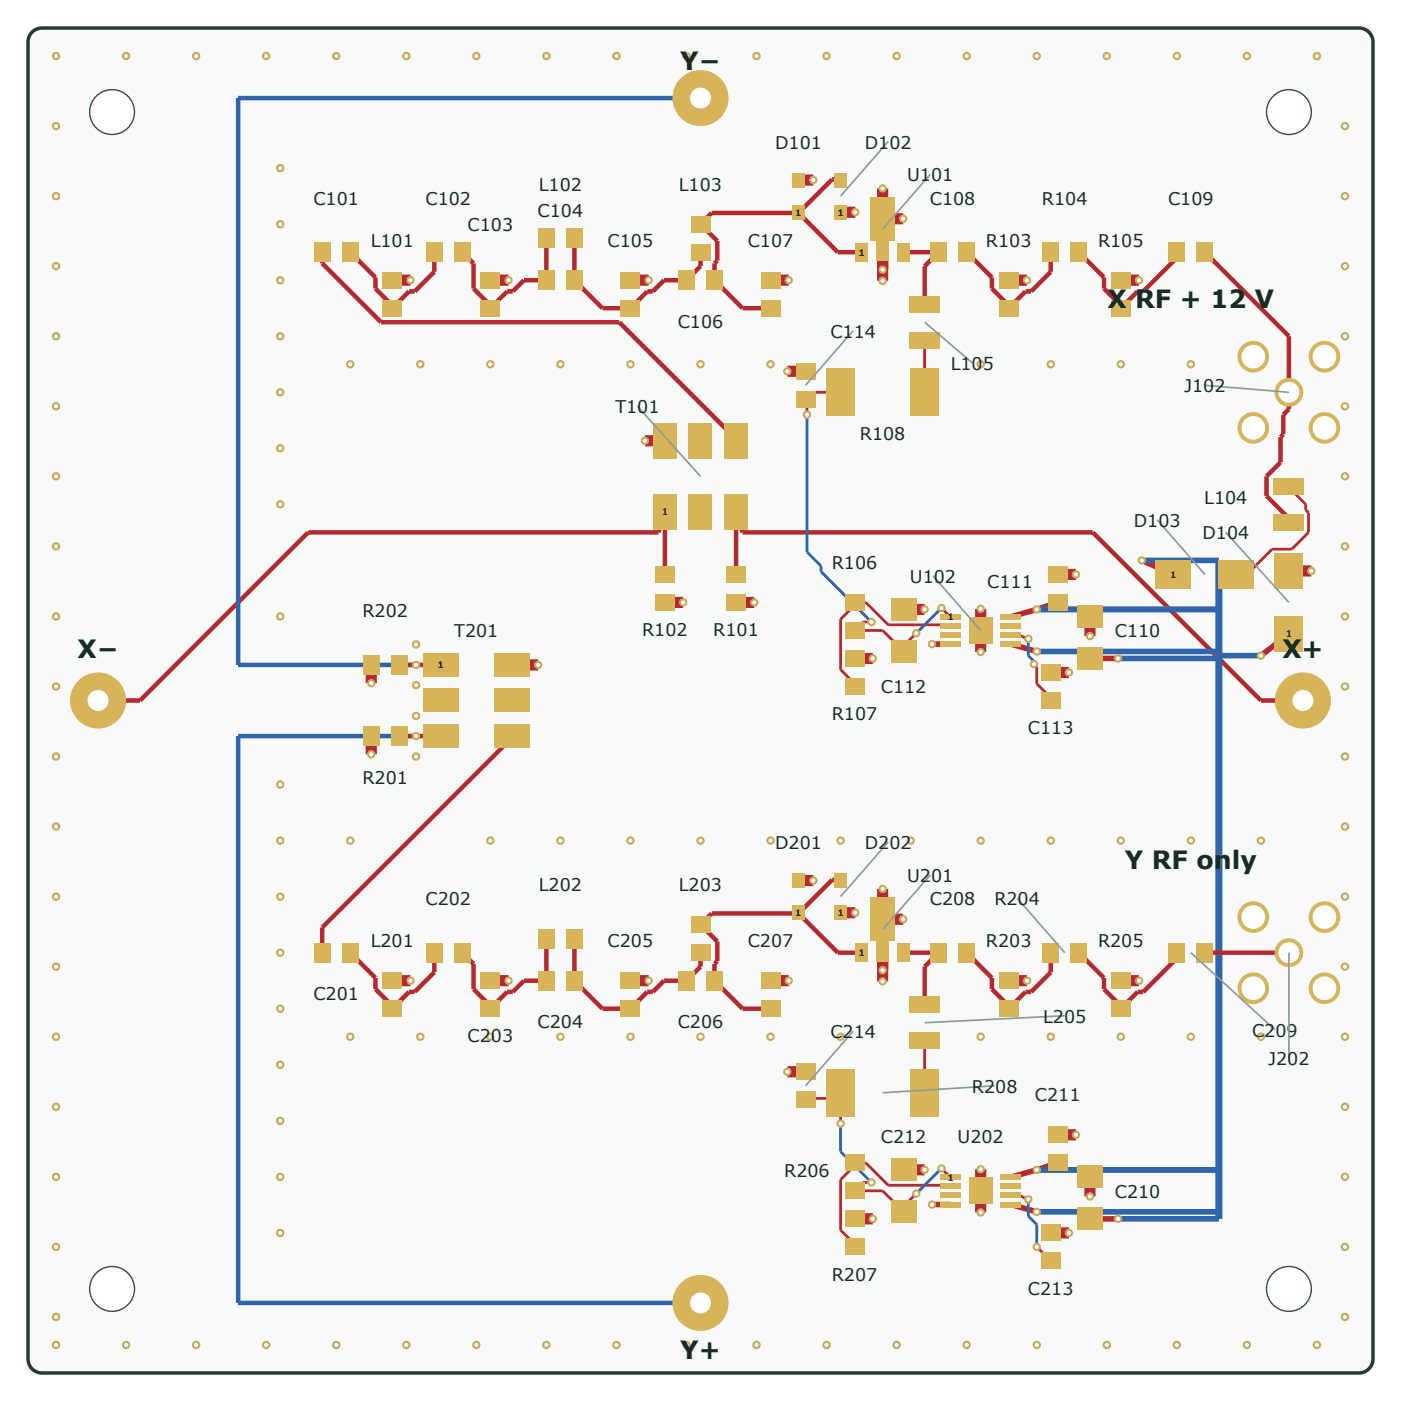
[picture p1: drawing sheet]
<svg xmlns="http://www.w3.org/2000/svg" width="178mm" height="178mm" viewBox="0 0 178 178" stroke-linecap="round" stroke-linejoin="round" font-family="sans-serif">
<path d="M4.1 4.1l.8-.5h.4h167.2a1.78 1.78 0 0 1 1.7 1.7v167.2a1.78 1.78 0 0 1-1.7 1.7h-167.2a1.78 1.78 0 0 1-1.7-1.7v-167.2v-.4z" fill="#f7faf8" stroke="#263b35" stroke-width=".44"/>
<g fill="none" stroke="#b52a32" stroke-width=".57">
<path d="M40.9 32v1.4M47.6 35.2v1.4M49.8 38.8v.3M51.9 37h.7M55.1 32v2.5M60.1 33.4v3.2M62.2 38.8v.3M64.4 37h.7M69.3 30.2v5.4h-2.8M72.9 30.2v5.4M76.5 39.1h3.5M82.1 37h.8"/>
<path d="M84.3 35.6h2.8M88.9 32v1.8M90.7 33.4v2.2M91 30.6v2.5M94.2 39.1h3.6M101.3 26.9v.1h-11M105.6 22.8h1.1M106.3 32h3M114.7 32h4.4M117.3 33.8v4.8M125.9 35.2v1.4M128 38.8v.3"/>
<path d="M130.2 37h.7M133.3 32v2.5M140.1 35.2v1.4M142.2 38.8v.3M144.4 37h.7M149.4 32v.7M48.4 40.9h30.2M162.5 55.5v3.2M162.9 52.6v2.5M163.6 42.7v9.2M39.1 67.6h44.5M84.4 65v7.9"/>
<path d="M93.4 65v7.9M94.2 67.6h44.5M160.7 60.5v2.4M163.6 65.8v.5M12.4 88.9h5.4M50.7 84.4h5.2M50.7 93.4h5.2M160 88.9h5.4M40.9 117.7v3.2M69.3 119.1v5.4h-2.8M72.9 119.1v5.4M91 119.5v2.5"/>
<path d="M101.3 115.8v.1h-11M105.6 111.7h1.1M47.6 124.1v1.4M49.8 127.7v.3M51.9 125.9h.7M55.1 120.9v2.5M60.1 122.3v3.2M62.2 127.7v.3M64.4 125.9h.7M76.5 128h3.5M82.1 125.9h.8M84.3 124.5h2.8"/>
<path d="M88.9 120.9v1.8M90.7 122.3v2.2M94.2 128h3.6M106.3 120.9h3M114.7 120.9h4.4M117.3 122.7v4.8M125.9 124.1v1.4M128 127.7v.3M130.2 125.9h.7M133.3 120.9v2.5M140.1 124.1v1.4M142.2 127.7v.3"/>
<path d="M144.4 125.9h.7M149.4 120.9v.7M152.9 120.9h10.7"/>
</g>
<g fill="#000" stroke="#b52a32" stroke-width=".57">
<path d="M44.4 32l3.2 3.2zM47.6 36.6l2.2 2.2zM49.8 39.1l2.1-2.1zM55.1 34.5l-2.5 2.5zM58.7 32l1.4 1.4zM60.1 36.6l2.1 2.2zM62.2 39.1l2.2-2.1zM65.1 37l1.4-1.4zM72.9 35.6l3.6 3.5zM80 39.1l2.1-2.1zM82.9 37l1.4-1.4zM87.1 35.6l1.8-1.8z"/>
<path d="M88.9 28.4l2.1 2.2zM90.3 27l-1.4 1.4zM90.7 35.6l3.5 3.5zM91 33.1l-.3 .3zM105.6 22.8l-4.3 4.2zM101.3 27l5 5zM119.1 32l-1.8 1.8zM122.7 32l3.2 3.2zM125.9 36.6l2.1 2.2zM128 39.1l2.2-2.1zM133.3 34.5l-2.4 2.5zM136.9 32l3.2 3.2z"/>
<path d="M140.1 36.6l2.1 2.2zM142.2 39.1l2.2-2.1zM149.4 32.7l-4.3 4.3zM152.9 32l10.7 10.7zM40.9 33.4l7.5 7.5zM93.4 55.9l.1-.1zM78.6 40.9l14.9 14.9zM160.7 60.5l1.8-1.8zM162.9 55.1l-.4 .4zM163.6 51.9l-.7 .7zM84.4 65l-.8 2.6zM93.4 65l.8 2.6z"/>
<path d="M160.7 62.9l2.9 2.9zM17.8 88.9l21.3-21.3zM65 93.4l.1 .1zM65.1 93.5l-24.2 24.2zM138.7 67.6l21.3 21.3zM88.9 117.3l2.1 2.2zM90.3 115.9l-1.4 1.4zM105.6 111.7l-4.3 4.2zM101.3 115.9l5 5zM44.4 120.9l3.2 3.2zM47.6 125.5l2.2 2.2zM51.9 125.9l-2.1 2.1z"/>
<path d="M55.1 123.4l-2.5 2.5zM58.7 120.9l1.4 1.4zM60.1 125.5l2.1 2.2zM62.2 128l2.2-2.1zM65.1 125.9l1.4-1.4zM72.9 124.5l3.6 3.5zM80 128l2.1-2.1zM82.9 125.9l1.4-1.4zM87.1 124.5l1.8-1.8zM90.7 124.5l3.5 3.5zM91 122l-.3 .3zM119.1 120.9l-1.8 1.8z"/>
<path d="M122.7 120.9l3.2 3.2zM125.9 125.5l2.1 2.2zM128 128l2.2-2.1zM130.9 125.9l2.4-2.5zM136.9 120.9l3.2 3.2zM140.1 125.5l2.1 2.2zM142.2 128l2.2-2.1zM149.4 121.6l-4.3 4.3z"/>
</g>
<path d="M88.9 12.4h-58.7v72h22.6M52.8 93.4h-22.6v72h58.7" fill="none" stroke="#3065ab" stroke-width=".57"/>
<path d="M128.3 78.3l3.3-1zM131.6 77.3l2.6-.8zM144.9 71.1l4 1.8zM128.3 81.7l3.3 1zM160 83.2l3.6-2.7zM128.3 149.4l3.3-.9zM128.3 152.9l3.3 .9zM131.6 148.5l2.6-.9z" fill="#000" stroke="#b52a32" stroke-width=".71" stroke-linecap="butt"/>
<path d="M131.6 77.3h23.1M144.9 71.1h9.8M131.6 82.7h23.1M141.9 83.6h12.8M154.7 83.2h5.3M131.6 148.5h23.1M131.6 153.8h23.1M141.9 154.7h12.8" fill="none" stroke="#3065ab" stroke-width=".71" stroke-linecap="butt"/>
<path d="M118.3 81.7h2.3M138.3 83.6h3.6M118.3 152.9h2.3M138.3 154.7h3.6" fill="none" stroke="#b52a32" stroke-width=".71" stroke-linecap="butt"/>
<path d="M154.7 71.1v83.6" fill="none" stroke="#3065ab" stroke-width=".89" stroke-linecap="butt"/>
<g fill="none" stroke="#b52a32" stroke-width="1.4" stroke-linecap="butt">
<path d="M49.8 35.6h2.3M62.2 35.6h2.3M80 35.6h2.3M97.8 35.6h2.3M101.3 22.8h1.9M106.7 26.9h1.8M112 23.9v3.9h2.6M112 31.8v3.8M128 35.6h2.3M142.2 35.6h2.4M81.9 55.9h2.5M99.9 47.1h2.3"/>
<path d="M84.4 76.5h2.3M93.4 76.5h2.3M114.7 77.3h2.6M124.5 77.3v5.4M134.2 72.9h2.3M138.3 78.2v2.5M163.6 72.5h2.8M47.1 84.4v2.3M47.1 93.4v2.3M65 84.4h3.3M108.5 83.6h2.3M133.3 85.3h2.4"/>
<path d="M101.3 111.7h1.9M106.7 115.8h1.8M112 112.8v3.9h2.6M49.8 124.5h2.3M62.2 124.5h2.3M80 124.5h2.3M97.8 124.5h2.3M99.9 136h2.3M112 120.7v3.8M128 124.5h2.3M142.2 124.5h2.4M108.5 154.7h2.3"/>
<path d="M114.7 148.5h2.6M124.5 148.4v5.5M133.3 156.5h2.4M134.2 144h2.3M138.3 149.4v2.4"/>
</g>
<g fill="#000" stroke="#b52a32" stroke-width=".36">
<path d="M103.1 49.8l-.9 .9zM102.4 50.5l-.2 .2zM108.5 76.8l-1.8 1.8zM109.9 76.5l2.8 2.8zM119.5 77.2l1 1zM120.5 79.3l.1 .1zM120.5 78.2l.1 .1zM161.4 69.7l-3.2 3.2zM163.6 61.9l2.1 2.1zM165.7 64.7l.4 .4zM163.9 69.7l2.2-2.1zM106.7 85l1.8 1.8z"/>
<path d="M109.5 78.9l-1 1.1zM114.5 82.5l.2 .2zM112 80l2.7 2.7zM114.5 82.1l1.8-1.7zM128.3 80.6l.1 .1zM129.8 80.7l.4 .4zM131.2 84.3l.4 .3zM131.6 86.8l1.7 1.7zM102.4 139.4l-.2 .2zM106.7 138.7l-.7 .7zM106.7 156.1l1.8 1.8zM106.7 149.7l1.8-1.8z"/>
<path d="M108.5 151.1l1-1zM109.9 147.6l2.8 2.8zM114.5 153.6l.2 .2zM112 151.1l2.7 2.7zM114.5 153.3l1.8-1.8zM119.5 148.3l1 1.1zM120.5 150.4l.1 .2zM120.5 149.4h.1zM128.3 151.7l.1 .1zM129.8 151.8l.4 .4zM131.6 158.2l1.7 1.8z"/>
</g>
<g fill="none" stroke="#b52a32" stroke-width=".36">
<path d="M102.4 50.5v2.1M103.1 49.8h3.6M117.3 43.2v6.6M106.7 78.6v6.4M109.5 78.9h1.1M109.9 76.5h-1.4v.3M112.7 79.3h7.8M156.9 72.9h1.3M161.4 69.7h2.5M163.6 61.7v.2M165.7 64v.7M166.1 65.1v2.5"/>
<path d="M108.5 86.8v.3M108.5 80h3.5M114.5 82.1v.4M128.4 80.7h1.4M130.2 81.1h.3M131.6 84.6v2.2M133.3 88.5v.4M102.4 139.4h3.6M106.7 138.7v3.9M117.3 132.1v6.6M106.7 149.7v6.4M108.5 157.9v.3"/>
<path d="M108.5 151.1h3.5M109.5 150.1h1.1M109.9 147.6h-1.4v.3M112.7 150.4h7.8M114.5 153.3v.3M128.4 151.8h1.4M130.2 152.2h.3"/>
</g>
<path d="M102.4 52.6v17.5M104.2 71.8v.7M130.5 81.1v2.1M131.2 83.9v.4M106.7 142.6v3.6M130.5 152.2v2.1M131.6 155.4v2.8" fill="none" stroke="#3065ab" stroke-width=".36"/>
<path d="M102.4 70.1l1.8 1.7zM104.2 72.5l6.4 6.4zM119.5 77.2l-3.2 3.2zM130.5 83.2l.7 .7zM106.7 146.2l3.9 3.9zM116.3 151.5l3.2-3.2zM130.5 154.3l1.1 1.1z" fill="#000" stroke="#3065ab" stroke-width=".36"/>
<circle cx="12.4" cy="88.9" r="3.6" fill="#d7b45a"/>
<circle cx="12.4" cy="88.9" r="1.33" fill="#fff"/>
<circle cx="165.4" cy="88.9" r="3.6" fill="#d7b45a"/>
<circle cx="165.4" cy="88.9" r="1.33" fill="#fff"/>
<g fill="#d7b45a">
<path d="M82.9 62.7h3v4.5h-3z"/>
<path d="M87.4 62.7h3v4.5h-3z"/>
<path d="M91.9 62.7h3v4.5h-3z"/>
<path d="M91.9 53.7h3v4.5h-3z"/>
<path d="M87.4 53.7h3v4.5h-3z"/>
<path d="M82.9 53.7h3v4.5h-3z"/>
<path d="M92.2 71.8h2.5v2.2h-2.5z"/>
<path d="M92.2 75.4h2.5v2.1h-2.5z"/>
<path d="M83.1 71.8h2.5v2.2h-2.5z"/>
<path d="M83.1 75.4h2.5v2.1h-2.5z"/>
<path d="M39.8 30.8h2.2v2.4h-2.2z"/>
<path d="M43.4 30.8h2.1v2.4h-2.1z"/>
<path d="M48.5 38h2.5v2.2h-2.5z"/>
<path d="M48.5 34.5h2.5v2.1h-2.5z"/>
<path d="M54.1 30.8h2.1v2.4h-2.1z"/>
<path d="M57.6 30.8h2.1v2.4h-2.1z"/>
<path d="M61 38h2.5v2.2h-2.5z"/>
<path d="M61 34.5h2.5v2.1h-2.5z"/>
<path d="M68.3 29h2.1v2.5h-2.1z"/>
<path d="M71.8 29h2.2v2.5h-2.2z"/>
<path d="M68.3 34.3h2.1v2.5h-2.1z"/>
<path d="M71.8 34.3h2.2v2.5h-2.2z"/>
<path d="M78.8 38h2.5v2.2h-2.5z"/>
<path d="M78.8 34.5h2.5v2.1h-2.5z"/>
<path d="M87.7 30.9h2.4v2.2h-2.4z"/>
<path d="M87.7 27.4h2.4v2.1h-2.4z"/>
<path d="M86.1 34.3h2.1v2.5h-2.1z"/>
<path d="M89.6 34.3h2.1v2.5h-2.1z"/>
<path d="M96.5 38h2.5v2.2h-2.5z"/>
<path d="M96.5 34.5h2.5v2.1h-2.5z"/>
<path d="M100.5 26h1.6v1.8h-1.6z"/>
<path d="M100.5 22h1.6v1.7h-1.6z"/>
<path d="M105.9 26h1.6v1.8h-1.6z"/>
<path d="M105.9 22h1.6v1.7h-1.6z"/>
<path d="M108.5 30.8h1.6v2.4h-1.6z"/>
<path d="M113.9 30.8h1.6v2.4h-1.6z"/>
<path d="M110.5 25h3.1v5.5h-3.1z"/>
<path d="M111.2 30.5h1.6v2.7h-1.6z"/>
<path d="M118.1 30.8h2.1v2.4h-2.1z"/>
<path d="M121.6 30.8h2.1v2.4h-2.1z"/>
<path d="M126.8 38h2.5v2.2h-2.5z"/>
<path d="M126.8 34.5h2.5v2.1h-2.5z"/>
<path d="M132.3 30.8h2.1v2.4h-2.1z"/>
<path d="M135.8 30.8h2.2v2.4h-2.2z"/>
<path d="M141 38h2.5v2.2h-2.5z"/>
<path d="M141 34.5h2.5v2.1h-2.5z"/>
<path d="M148.3 30.8h2.1v2.4h-2.1z"/>
<path d="M151.8 30.8h2.2v2.4h-2.2z"/>
<circle cx="163.6" cy="49.8" r="1.82"/>
</g>
<circle cx="163.6" cy="49.8" r="1.33" fill="#fff"/>
<circle cx="168.1" cy="54.3" r="2" fill="#d7b45a"/>
<circle cx="168.1" cy="54.3" r="1.51" fill="#fff"/>
<circle cx="168.1" cy="45.3" r="2" fill="#d7b45a"/>
<circle cx="168.1" cy="45.3" r="1.51" fill="#fff"/>
<circle cx="159.1" cy="45.3" r="2" fill="#d7b45a"/>
<circle cx="159.1" cy="45.3" r="1.51" fill="#fff"/>
<circle cx="159.1" cy="54.3" r="2" fill="#d7b45a"/>
<circle cx="159.1" cy="54.3" r="1.51" fill="#fff"/>
<g fill="#d7b45a">
<path d="M161.6 65.3h3.9v2.1h-3.9z"/>
<path d="M161.6 60.6h3.9v2.2h-3.9z"/>
<path d="M146.7 71.1h4.4v3.6h-4.4z"/>
<path d="M154.7 71.1h4.4v3.6h-4.4z"/>
<path d="M161.8 78.2h3.6v4.5h-3.6z"/>
<path d="M161.8 70.2h3.6v4.5h-3.6z"/>
<path d="M136.7 82.1h3.2v2.9h-3.2z"/>
<path d="M136.7 76.8h3.2v2.9h-3.2z"/>
<path d="M133 75.4h2.5v2.1h-2.5z"/>
<path d="M133 71.8h2.5v2.2h-2.5z"/>
<path d="M119.3 77.9h2.6v.7h-2.6z"/>
<path d="M119.3 79.1h2.6v.7h-2.6z"/>
<path d="M119.3 80.2h2.6v.7h-2.6z"/>
<path d="M119.3 81.4h2.6v.7h-2.6z"/>
<path d="M127 81.4h2.6v.7h-2.6z"/>
<path d="M127 80.2h2.6v.7h-2.6z"/>
<path d="M127 79.1h2.6v.7h-2.6z"/>
<path d="M127 77.9h2.6v.7h-2.6z"/>
<path d="M123 78.3h3v3.4h-3z"/>
<path d="M107.2 78.9h2.5v2.2h-2.5z"/>
<path d="M107.2 75.4h2.5v2.1h-2.5z"/>
<path d="M107.2 86.1h2.5v2.1h-2.5z"/>
<path d="M107.2 82.5h2.5v2.1h-2.5z"/>
<path d="M113.1 81.3h3.2v2.8h-3.2z"/>
<path d="M113.1 75.9h3.2v2.9h-3.2z"/>
<path d="M132.1 87.8h2.5v2.2h-2.5z"/>
<path d="M132.1 84.3h2.5v2.1h-2.5z"/>
<path d="M101 49.6h2.5v2.1h-2.5z"/>
<path d="M101 46h2.5v2.2h-2.5z"/>
<path d="M104.9 46.8h3.6v6h-3.6z"/>
<path d="M115.6 46.8h3.5v6h-3.5z"/>
<path d="M115.4 42.1h3.9v2.2h-3.9z"/>
<path d="M115.4 37.5h3.9v2.1h-3.9z"/>
<circle cx="88.9" cy="12.4" r="3.6"/>
</g>
<circle cx="88.9" cy="12.4" r="1.33" fill="#fff"/>
<circle cx="88.9" cy="165.4" r="3.6" fill="#d7b45a"/>
<circle cx="88.9" cy="165.4" r="1.33" fill="#fff"/>
<g fill="#d7b45a">
<path d="M53.7 82.9h4.5v3h-4.5z"/>
<path d="M53.7 87.4h4.5v3h-4.5z"/>
<path d="M53.7 91.9h4.5v3h-4.5z"/>
<path d="M62.7 91.9h4.5v3h-4.5z"/>
<path d="M62.7 87.4h4.5v3h-4.5z"/>
<path d="M62.7 82.9h4.5v3h-4.5z"/>
<path d="M49.6 92.2h2.1v2.5h-2.1z"/>
<path d="M46 92.2h2.2v2.5h-2.2z"/>
<path d="M49.6 83.1h2.1v2.5h-2.1z"/>
<path d="M46 83.1h2.2v2.5h-2.2z"/>
<path d="M39.8 119.7h2.2v2.4h-2.2z"/>
<path d="M43.4 119.7h2.1v2.4h-2.1z"/>
<path d="M48.5 126.9h2.5v2.2h-2.5z"/>
<path d="M48.5 123.4h2.5v2.1h-2.5z"/>
<path d="M54.1 119.7h2.1v2.4h-2.1z"/>
<path d="M57.6 119.7h2.1v2.4h-2.1z"/>
<path d="M61 126.9h2.5v2.2h-2.5z"/>
<path d="M61 123.4h2.5v2.1h-2.5z"/>
<path d="M68.3 117.9h2.1v2.5h-2.1z"/>
<path d="M71.8 117.9h2.2v2.5h-2.2z"/>
<path d="M68.3 123.2h2.1v2.5h-2.1z"/>
<path d="M71.8 123.2h2.2v2.5h-2.2z"/>
<path d="M78.8 126.9h2.5v2.2h-2.5z"/>
<path d="M78.8 123.4h2.5v2.1h-2.5z"/>
<path d="M87.7 119.8h2.4v2.2h-2.4z"/>
<path d="M87.7 116.3h2.4v2.1h-2.4z"/>
<path d="M86.1 123.2h2.1v2.5h-2.1z"/>
<path d="M89.6 123.2h2.1v2.5h-2.1z"/>
<path d="M96.5 126.9h2.5v2.2h-2.5z"/>
<path d="M96.5 123.4h2.5v2.1h-2.5z"/>
<path d="M100.5 114.9h1.6v1.8h-1.6z"/>
<path d="M100.5 110.9h1.6v1.7h-1.6z"/>
<path d="M105.9 114.9h1.6v1.8h-1.6z"/>
<path d="M105.9 110.9h1.6v1.7h-1.6z"/>
<path d="M108.5 119.7h1.6v2.4h-1.6z"/>
<path d="M113.9 119.7h1.6v2.4h-1.6z"/>
<path d="M110.5 113.9h3.1v5.5h-3.1z"/>
<path d="M111.2 119.4h1.6v2.7h-1.6z"/>
<path d="M118.1 119.7h2.1v2.4h-2.1z"/>
<path d="M121.6 119.7h2.1v2.4h-2.1z"/>
<path d="M126.8 126.9h2.5v2.2h-2.5z"/>
<path d="M126.8 123.4h2.5v2.1h-2.5z"/>
<path d="M132.3 119.7h2.1v2.4h-2.1z"/>
<path d="M135.8 119.7h2.2v2.4h-2.2z"/>
<path d="M141 126.9h2.5v2.2h-2.5z"/>
<path d="M141 123.4h2.5v2.1h-2.5z"/>
<path d="M148.3 119.7h2.1v2.4h-2.1z"/>
<path d="M151.8 119.7h2.2v2.4h-2.2z"/>
<circle cx="163.6" cy="120.9" r="1.82"/>
</g>
<circle cx="163.6" cy="120.9" r="1.33" fill="#fff"/>
<circle cx="168.1" cy="125.4" r="2" fill="#d7b45a"/>
<circle cx="168.1" cy="125.4" r="1.51" fill="#fff"/>
<circle cx="168.1" cy="116.4" r="2" fill="#d7b45a"/>
<circle cx="168.1" cy="116.4" r="1.51" fill="#fff"/>
<circle cx="159.1" cy="116.4" r="2" fill="#d7b45a"/>
<circle cx="159.1" cy="116.4" r="1.51" fill="#fff"/>
<circle cx="159.1" cy="125.4" r="2" fill="#d7b45a"/>
<circle cx="159.1" cy="125.4" r="1.51" fill="#fff"/>
<g fill="#d7b45a">
<path d="M136.7 153.3h3.2v2.8h-3.2z"/>
<path d="M136.7 147.9h3.2v2.9h-3.2z"/>
<path d="M133 146.5h2.5v2.1h-2.5z"/>
<path d="M133 143h2.5v2.1h-2.5z"/>
<path d="M119.3 149h2.6v.8h-2.6z"/>
<path d="M119.3 150.2h2.6v.7h-2.6z"/>
<path d="M119.3 151.4h2.6v.7h-2.6z"/>
<path d="M119.3 152.5h2.6v.7h-2.6z"/>
<path d="M127 152.5h2.6v.7h-2.6z"/>
<path d="M127 151.4h2.6v.7h-2.6z"/>
<path d="M127 150.2h2.6v.7h-2.6z"/>
<path d="M127 149h2.6v.8h-2.6z"/>
<path d="M123 149.5h3v3.3h-3z"/>
<path d="M107.2 150.1h2.5v2.1h-2.5z"/>
<path d="M107.2 146.5h2.5v2.1h-2.5z"/>
<path d="M107.2 157.2h2.5v2.1h-2.5z"/>
<path d="M107.2 153.6h2.5v2.2h-2.5z"/>
<path d="M113.1 152.4h3.2v2.8h-3.2z"/>
<path d="M113.1 147h3.2v2.9h-3.2z"/>
<path d="M132.1 159h2.5v2.1h-2.5z"/>
<path d="M132.1 155.4h2.5v2.1h-2.5z"/>
<path d="M101 138.5h2.5v2.1h-2.5z"/>
<path d="M101 134.9h2.5v2.2h-2.5z"/>
<path d="M104.9 135.7h3.6v6h-3.6z"/>
<path d="M115.6 135.7h3.5v6h-3.5z"/>
<path d="M115.4 131h3.9v2.2h-3.9z"/>
<path d="M115.4 126.4h3.9v2.1h-3.9z"/>
</g>
<circle cx="52.8" cy="84.4" r=".53" fill="#c7a75a"/>
<circle cx="52.8" cy="84.4" r=".27" fill="#fff"/>
<circle cx="52.8" cy="93.4" r=".53" fill="#c7a75a"/>
<circle cx="52.8" cy="93.4" r=".27" fill="#fff"/>
<circle cx="144.9" cy="71.1" r=".53" fill="#c7a75a"/>
<circle cx="144.9" cy="71.1" r=".27" fill="#fff"/>
<circle cx="160" cy="83.2" r=".53" fill="#c7a75a"/>
<circle cx="160" cy="83.2" r=".27" fill="#fff"/>
<circle cx="141.9" cy="83.6" r=".53" fill="#c7a75a"/>
<circle cx="141.9" cy="83.6" r=".27" fill="#fff"/>
<circle cx="131.6" cy="77.3" r=".53" fill="#c7a75a"/>
<circle cx="131.6" cy="77.3" r=".27" fill="#fff"/>
<circle cx="131.6" cy="82.7" r=".53" fill="#c7a75a"/>
<circle cx="131.6" cy="82.7" r=".27" fill="#fff"/>
<circle cx="141.9" cy="154.7" r=".53" fill="#c7a75a"/>
<circle cx="141.9" cy="154.7" r=".27" fill="#fff"/>
<circle cx="131.6" cy="148.5" r=".53" fill="#c7a75a"/>
<circle cx="131.6" cy="148.5" r=".27" fill="#fff"/>
<circle cx="131.6" cy="153.8" r=".53" fill="#c7a75a"/>
<circle cx="131.6" cy="153.8" r=".27" fill="#fff"/>
<circle cx="81.8" cy="55.9" r=".53" fill="#c7a75a"/>
<circle cx="81.9" cy="55.9" r=".27" fill="#fff"/>
<circle cx="95.7" cy="76.5" r=".53" fill="#c7a75a"/>
<circle cx="95.7" cy="76.5" r=".27" fill="#fff"/>
<circle cx="86.7" cy="76.5" r=".53" fill="#c7a75a"/>
<circle cx="86.7" cy="76.5" r=".27" fill="#fff"/>
<circle cx="52.1" cy="35.6" r=".53" fill="#c7a75a"/>
<circle cx="52.1" cy="35.6" r=".27" fill="#fff"/>
<circle cx="64.5" cy="35.6" r=".53" fill="#c7a75a"/>
<circle cx="64.5" cy="35.6" r=".27" fill="#fff"/>
<circle cx="82.3" cy="35.6" r=".53" fill="#c7a75a"/>
<circle cx="82.3" cy="35.6" r=".27" fill="#fff"/>
<circle cx="100.1" cy="35.6" r=".53" fill="#c7a75a"/>
<circle cx="100.1" cy="35.6" r=".27" fill="#fff"/>
<circle cx="103.2" cy="22.8" r=".53" fill="#c7a75a"/>
<circle cx="103.2" cy="22.8" r=".27" fill="#fff"/>
<circle cx="108.5" cy="26.9" r=".53" fill="#c7a75a"/>
<circle cx="108.5" cy="26.9" r=".27" fill="#fff"/>
<circle cx="114.6" cy="27.8" r=".53" fill="#c7a75a"/>
<circle cx="114.6" cy="27.8" r=".27" fill="#fff"/>
<circle cx="112" cy="23.9" r=".53" fill="#c7a75a"/>
<circle cx="112" cy="23.9" r=".27" fill="#fff"/>
<circle cx="112" cy="34.2" r=".53" fill="#c7a75a"/>
<circle cx="112" cy="34.2" r=".27" fill="#fff"/>
<circle cx="112" cy="35.6" r=".53" fill="#c7a75a"/>
<circle cx="112" cy="35.6" r=".27" fill="#fff"/>
<circle cx="130.3" cy="35.6" r=".53" fill="#c7a75a"/>
<circle cx="130.3" cy="35.6" r=".27" fill="#fff"/>
<circle cx="144.6" cy="35.6" r=".53" fill="#c7a75a"/>
<circle cx="144.6" cy="35.6" r=".27" fill="#fff"/>
<circle cx="166.4" cy="72.5" r=".53" fill="#c7a75a"/>
<circle cx="166.4" cy="72.5" r=".27" fill="#fff"/>
<circle cx="138.3" cy="80.7" r=".53" fill="#c7a75a"/>
<circle cx="138.3" cy="80.7" r=".27" fill="#fff"/>
<circle cx="136.6" cy="72.9" r=".53" fill="#c7a75a"/>
<circle cx="136.6" cy="72.9" r=".27" fill="#fff"/>
<circle cx="118.3" cy="81.7" r=".53" fill="#c7a75a"/>
<circle cx="118.3" cy="81.7" r=".27" fill="#fff"/>
<circle cx="124.5" cy="82.7" r=".53" fill="#c7a75a"/>
<circle cx="124.5" cy="82.7" r=".27" fill="#fff"/>
<circle cx="124.5" cy="77.3" r=".53" fill="#c7a75a"/>
<circle cx="124.5" cy="77.3" r=".27" fill="#fff"/>
<circle cx="110.8" cy="83.6" r=".53" fill="#c7a75a"/>
<circle cx="110.8" cy="83.6" r=".27" fill="#fff"/>
<circle cx="117.3" cy="77.3" r=".53" fill="#c7a75a"/>
<circle cx="117.3" cy="77.3" r=".27" fill="#fff"/>
<circle cx="135.7" cy="85.3" r=".53" fill="#c7a75a"/>
<circle cx="135.7" cy="85.3" r=".27" fill="#fff"/>
<circle cx="99.9" cy="47.1" r=".53" fill="#c7a75a"/>
<circle cx="99.9" cy="47.1" r=".27" fill="#fff"/>
<circle cx="68.3" cy="84.4" r=".53" fill="#c7a75a"/>
<circle cx="68.3" cy="84.4" r=".27" fill="#fff"/>
<circle cx="47.1" cy="95.7" r=".53" fill="#c7a75a"/>
<circle cx="47.1" cy="95.7" r=".27" fill="#fff"/>
<circle cx="47.1" cy="86.7" r=".53" fill="#c7a75a"/>
<circle cx="47.1" cy="86.7" r=".27" fill="#fff"/>
<circle cx="52.1" cy="124.5" r=".53" fill="#c7a75a"/>
<circle cx="52.1" cy="124.5" r=".27" fill="#fff"/>
<circle cx="64.5" cy="124.5" r=".53" fill="#c7a75a"/>
<circle cx="64.5" cy="124.5" r=".27" fill="#fff"/>
<circle cx="82.3" cy="124.5" r=".53" fill="#c7a75a"/>
<circle cx="82.3" cy="124.5" r=".27" fill="#fff"/>
<circle cx="100.1" cy="124.5" r=".53" fill="#c7a75a"/>
<circle cx="100.1" cy="124.5" r=".27" fill="#fff"/>
<circle cx="103.2" cy="111.7" r=".53" fill="#c7a75a"/>
<circle cx="103.2" cy="111.7" r=".27" fill="#fff"/>
<circle cx="108.5" cy="115.8" r=".53" fill="#c7a75a"/>
<circle cx="108.5" cy="115.8" r=".27" fill="#fff"/>
<circle cx="114.6" cy="116.7" r=".53" fill="#c7a75a"/>
<circle cx="114.6" cy="116.7" r=".27" fill="#fff"/>
<circle cx="112" cy="112.8" r=".53" fill="#c7a75a"/>
<circle cx="112" cy="112.8" r=".27" fill="#fff"/>
<circle cx="112" cy="123.1" r=".53" fill="#c7a75a"/>
<circle cx="112" cy="123.1" r=".27" fill="#fff"/>
<circle cx="112" cy="124.5" r=".53" fill="#c7a75a"/>
<circle cx="112" cy="124.5" r=".27" fill="#fff"/>
<circle cx="130.3" cy="124.5" r=".53" fill="#c7a75a"/>
<circle cx="130.3" cy="124.5" r=".27" fill="#fff"/>
<circle cx="144.6" cy="124.5" r=".53" fill="#c7a75a"/>
<circle cx="144.6" cy="124.5" r=".27" fill="#fff"/>
<circle cx="138.3" cy="151.8" r=".53" fill="#c7a75a"/>
<circle cx="138.3" cy="151.8" r=".27" fill="#fff"/>
<circle cx="136.6" cy="144" r=".53" fill="#c7a75a"/>
<circle cx="136.6" cy="144" r=".27" fill="#fff"/>
<circle cx="118.3" cy="152.9" r=".53" fill="#c7a75a"/>
<circle cx="118.3" cy="152.9" r=".27" fill="#fff"/>
<circle cx="124.5" cy="153.9" r=".53" fill="#c7a75a"/>
<circle cx="124.5" cy="153.9" r=".27" fill="#fff"/>
<circle cx="124.5" cy="148.4" r=".53" fill="#c7a75a"/>
<circle cx="124.5" cy="148.4" r=".27" fill="#fff"/>
<circle cx="110.8" cy="154.7" r=".53" fill="#c7a75a"/>
<circle cx="110.8" cy="154.7" r=".27" fill="#fff"/>
<circle cx="117.3" cy="148.5" r=".53" fill="#c7a75a"/>
<circle cx="117.3" cy="148.5" r=".27" fill="#fff"/>
<circle cx="135.7" cy="156.5" r=".53" fill="#c7a75a"/>
<circle cx="135.7" cy="156.5" r=".27" fill="#fff"/>
<circle cx="99.9" cy="136" r=".53" fill="#c7a75a"/>
<circle cx="99.9" cy="136" r=".27" fill="#fff"/>
<circle cx="130.5" cy="81.1" r=".53" fill="#c7a75a"/>
<circle cx="130.5" cy="81.1" r=".27" fill="#fff"/>
<circle cx="131.2" cy="84.3" r=".53" fill="#c7a75a"/>
<circle cx="131.2" cy="84.3" r=".27" fill="#fff"/>
<circle cx="130.5" cy="152.2" r=".53" fill="#c7a75a"/>
<circle cx="130.5" cy="152.2" r=".27" fill="#fff"/>
<circle cx="131.6" cy="158.2" r=".53" fill="#c7a75a"/>
<circle cx="131.6" cy="158.2" r=".27" fill="#fff"/>
<circle cx="119.5" cy="77.2" r=".53" fill="#c7a75a"/>
<circle cx="119.5" cy="77.2" r=".27" fill="#fff"/>
<circle cx="116.3" cy="80.4" r=".53" fill="#c7a75a"/>
<circle cx="116.3" cy="80.4" r=".27" fill="#fff"/>
<circle cx="110.6" cy="78.9" r=".53" fill="#c7a75a"/>
<circle cx="110.6" cy="78.9" r=".27" fill="#fff"/>
<circle cx="102.4" cy="52.6" r=".53" fill="#c7a75a"/>
<circle cx="102.4" cy="52.6" r=".27" fill="#fff"/>
<circle cx="119.5" cy="148.3" r=".53" fill="#c7a75a"/>
<circle cx="119.5" cy="148.3" r=".27" fill="#fff"/>
<circle cx="116.3" cy="151.5" r=".53" fill="#c7a75a"/>
<circle cx="116.3" cy="151.5" r=".27" fill="#fff"/>
<circle cx="110.6" cy="150.1" r=".53" fill="#c7a75a"/>
<circle cx="110.6" cy="150.1" r=".27" fill="#fff"/>
<circle cx="106.7" cy="142.6" r=".53" fill="#c7a75a"/>
<circle cx="106.7" cy="142.6" r=".27" fill="#fff"/>
<circle cx="7.1" cy="7.1" r=".53" fill="#c7a75a"/>
<circle cx="7.1" cy="7.1" r=".27" fill="#fff"/>
<circle cx="7.1" cy="170.7" r=".53" fill="#c7a75a"/>
<circle cx="7.1" cy="170.7" r=".27" fill="#fff"/>
<circle cx="16" cy="7.1" r=".53" fill="#c7a75a"/>
<circle cx="16" cy="7.1" r=".27" fill="#fff"/>
<circle cx="16" cy="170.7" r=".53" fill="#c7a75a"/>
<circle cx="16" cy="170.7" r=".27" fill="#fff"/>
<circle cx="24.9" cy="7.1" r=".53" fill="#c7a75a"/>
<circle cx="24.9" cy="7.1" r=".27" fill="#fff"/>
<circle cx="24.9" cy="170.7" r=".53" fill="#c7a75a"/>
<circle cx="24.9" cy="170.7" r=".27" fill="#fff"/>
<circle cx="33.8" cy="7.1" r=".53" fill="#c7a75a"/>
<circle cx="33.8" cy="7.1" r=".27" fill="#fff"/>
<circle cx="33.8" cy="170.7" r=".53" fill="#c7a75a"/>
<circle cx="33.8" cy="170.7" r=".27" fill="#fff"/>
<circle cx="42.7" cy="7.1" r=".53" fill="#c7a75a"/>
<circle cx="42.7" cy="7.1" r=".27" fill="#fff"/>
<circle cx="42.7" cy="170.7" r=".53" fill="#c7a75a"/>
<circle cx="42.7" cy="170.7" r=".27" fill="#fff"/>
<circle cx="51.6" cy="7.1" r=".53" fill="#c7a75a"/>
<circle cx="51.6" cy="7.1" r=".27" fill="#fff"/>
<circle cx="51.6" cy="170.7" r=".53" fill="#c7a75a"/>
<circle cx="51.6" cy="170.7" r=".27" fill="#fff"/>
<circle cx="60.5" cy="7.1" r=".53" fill="#c7a75a"/>
<circle cx="60.5" cy="7.1" r=".27" fill="#fff"/>
<circle cx="60.5" cy="170.7" r=".53" fill="#c7a75a"/>
<circle cx="60.5" cy="170.7" r=".27" fill="#fff"/>
<circle cx="69.3" cy="7.1" r=".53" fill="#c7a75a"/>
<circle cx="69.3" cy="7.1" r=".27" fill="#fff"/>
<circle cx="69.3" cy="170.7" r=".53" fill="#c7a75a"/>
<circle cx="69.3" cy="170.7" r=".27" fill="#fff"/>
<circle cx="78.2" cy="7.1" r=".53" fill="#c7a75a"/>
<circle cx="78.2" cy="7.1" r=".27" fill="#fff"/>
<circle cx="78.2" cy="170.7" r=".53" fill="#c7a75a"/>
<circle cx="78.2" cy="170.7" r=".27" fill="#fff"/>
<circle cx="87.1" cy="7.1" r=".53" fill="#c7a75a"/>
<circle cx="87.1" cy="7.1" r=".27" fill="#fff"/>
<circle cx="87.1" cy="170.7" r=".53" fill="#c7a75a"/>
<circle cx="87.1" cy="170.7" r=".27" fill="#fff"/>
<circle cx="96" cy="7.1" r=".53" fill="#c7a75a"/>
<circle cx="96" cy="7.1" r=".27" fill="#fff"/>
<circle cx="96" cy="170.7" r=".53" fill="#c7a75a"/>
<circle cx="96" cy="170.7" r=".27" fill="#fff"/>
<circle cx="104.9" cy="7.1" r=".53" fill="#c7a75a"/>
<circle cx="104.9" cy="7.1" r=".27" fill="#fff"/>
<circle cx="104.9" cy="170.7" r=".53" fill="#c7a75a"/>
<circle cx="104.9" cy="170.7" r=".27" fill="#fff"/>
<circle cx="113.8" cy="7.1" r=".53" fill="#c7a75a"/>
<circle cx="113.8" cy="7.1" r=".27" fill="#fff"/>
<circle cx="113.8" cy="170.7" r=".53" fill="#c7a75a"/>
<circle cx="113.8" cy="170.7" r=".27" fill="#fff"/>
<circle cx="122.7" cy="7.1" r=".53" fill="#c7a75a"/>
<circle cx="122.7" cy="7.1" r=".27" fill="#fff"/>
<circle cx="122.7" cy="170.7" r=".53" fill="#c7a75a"/>
<circle cx="122.7" cy="170.7" r=".27" fill="#fff"/>
<circle cx="131.6" cy="7.1" r=".53" fill="#c7a75a"/>
<circle cx="131.6" cy="7.1" r=".27" fill="#fff"/>
<circle cx="131.6" cy="170.7" r=".53" fill="#c7a75a"/>
<circle cx="131.6" cy="170.7" r=".27" fill="#fff"/>
<circle cx="140.5" cy="7.1" r=".53" fill="#c7a75a"/>
<circle cx="140.5" cy="7.1" r=".27" fill="#fff"/>
<circle cx="140.5" cy="170.7" r=".53" fill="#c7a75a"/>
<circle cx="140.5" cy="170.7" r=".27" fill="#fff"/>
<circle cx="149.4" cy="7.1" r=".53" fill="#c7a75a"/>
<circle cx="149.4" cy="7.1" r=".27" fill="#fff"/>
<circle cx="149.4" cy="170.7" r=".53" fill="#c7a75a"/>
<circle cx="149.4" cy="170.7" r=".27" fill="#fff"/>
<circle cx="158.2" cy="7.1" r=".53" fill="#c7a75a"/>
<circle cx="158.2" cy="7.1" r=".27" fill="#fff"/>
<circle cx="158.2" cy="170.7" r=".53" fill="#c7a75a"/>
<circle cx="158.2" cy="170.7" r=".27" fill="#fff"/>
<circle cx="167.1" cy="7.1" r=".53" fill="#c7a75a"/>
<circle cx="167.1" cy="7.1" r=".27" fill="#fff"/>
<circle cx="167.1" cy="170.7" r=".53" fill="#c7a75a"/>
<circle cx="167.1" cy="170.7" r=".27" fill="#fff"/>
<circle cx="7.1" cy="16" r=".53" fill="#c7a75a"/>
<circle cx="7.1" cy="16" r=".27" fill="#fff"/>
<circle cx="170.7" cy="16" r=".53" fill="#c7a75a"/>
<circle cx="170.7" cy="16" r=".27" fill="#fff"/>
<circle cx="7.1" cy="24.9" r=".53" fill="#c7a75a"/>
<circle cx="7.1" cy="24.9" r=".27" fill="#fff"/>
<circle cx="170.7" cy="24.9" r=".53" fill="#c7a75a"/>
<circle cx="170.7" cy="24.9" r=".27" fill="#fff"/>
<circle cx="7.1" cy="33.8" r=".53" fill="#c7a75a"/>
<circle cx="7.1" cy="33.8" r=".27" fill="#fff"/>
<circle cx="170.7" cy="33.8" r=".53" fill="#c7a75a"/>
<circle cx="170.7" cy="33.8" r=".27" fill="#fff"/>
<circle cx="7.1" cy="42.7" r=".53" fill="#c7a75a"/>
<circle cx="7.1" cy="42.7" r=".27" fill="#fff"/>
<circle cx="170.7" cy="42.7" r=".53" fill="#c7a75a"/>
<circle cx="170.7" cy="42.7" r=".27" fill="#fff"/>
<circle cx="7.1" cy="51.6" r=".53" fill="#c7a75a"/>
<circle cx="7.1" cy="51.6" r=".27" fill="#fff"/>
<circle cx="170.7" cy="51.6" r=".53" fill="#c7a75a"/>
<circle cx="170.7" cy="51.6" r=".27" fill="#fff"/>
<circle cx="7.1" cy="60.5" r=".53" fill="#c7a75a"/>
<circle cx="7.1" cy="60.5" r=".27" fill="#fff"/>
<circle cx="170.7" cy="60.5" r=".53" fill="#c7a75a"/>
<circle cx="170.7" cy="60.5" r=".27" fill="#fff"/>
<circle cx="7.1" cy="69.3" r=".53" fill="#c7a75a"/>
<circle cx="7.1" cy="69.3" r=".27" fill="#fff"/>
<circle cx="170.7" cy="69.3" r=".53" fill="#c7a75a"/>
<circle cx="170.7" cy="69.3" r=".27" fill="#fff"/>
<circle cx="7.1" cy="78.2" r=".53" fill="#c7a75a"/>
<circle cx="7.1" cy="78.2" r=".27" fill="#fff"/>
<circle cx="170.7" cy="78.2" r=".53" fill="#c7a75a"/>
<circle cx="170.7" cy="78.2" r=".27" fill="#fff"/>
<circle cx="7.1" cy="87.1" r=".53" fill="#c7a75a"/>
<circle cx="7.1" cy="87.1" r=".27" fill="#fff"/>
<circle cx="170.7" cy="87.1" r=".53" fill="#c7a75a"/>
<circle cx="170.7" cy="87.1" r=".27" fill="#fff"/>
<circle cx="7.1" cy="96" r=".53" fill="#c7a75a"/>
<circle cx="7.1" cy="96" r=".27" fill="#fff"/>
<circle cx="170.7" cy="96" r=".53" fill="#c7a75a"/>
<circle cx="170.7" cy="96" r=".27" fill="#fff"/>
<circle cx="7.1" cy="104.9" r=".53" fill="#c7a75a"/>
<circle cx="7.1" cy="104.9" r=".27" fill="#fff"/>
<circle cx="170.7" cy="104.9" r=".53" fill="#c7a75a"/>
<circle cx="170.7" cy="104.9" r=".27" fill="#fff"/>
<circle cx="7.1" cy="113.8" r=".53" fill="#c7a75a"/>
<circle cx="7.1" cy="113.8" r=".27" fill="#fff"/>
<circle cx="170.7" cy="113.8" r=".53" fill="#c7a75a"/>
<circle cx="170.7" cy="113.8" r=".27" fill="#fff"/>
<circle cx="7.1" cy="122.7" r=".53" fill="#c7a75a"/>
<circle cx="7.1" cy="122.7" r=".27" fill="#fff"/>
<circle cx="170.7" cy="122.7" r=".53" fill="#c7a75a"/>
<circle cx="170.7" cy="122.7" r=".27" fill="#fff"/>
<circle cx="7.1" cy="131.6" r=".53" fill="#c7a75a"/>
<circle cx="7.1" cy="131.6" r=".27" fill="#fff"/>
<circle cx="170.7" cy="131.6" r=".53" fill="#c7a75a"/>
<circle cx="170.7" cy="131.6" r=".27" fill="#fff"/>
<circle cx="7.1" cy="140.5" r=".53" fill="#c7a75a"/>
<circle cx="7.1" cy="140.5" r=".27" fill="#fff"/>
<circle cx="170.7" cy="140.5" r=".53" fill="#c7a75a"/>
<circle cx="170.7" cy="140.5" r=".27" fill="#fff"/>
<circle cx="7.1" cy="149.4" r=".53" fill="#c7a75a"/>
<circle cx="7.1" cy="149.4" r=".27" fill="#fff"/>
<circle cx="170.7" cy="149.4" r=".53" fill="#c7a75a"/>
<circle cx="170.7" cy="149.4" r=".27" fill="#fff"/>
<circle cx="7.1" cy="158.2" r=".53" fill="#c7a75a"/>
<circle cx="7.1" cy="158.2" r=".27" fill="#fff"/>
<circle cx="170.7" cy="158.2" r=".53" fill="#c7a75a"/>
<circle cx="170.7" cy="158.2" r=".27" fill="#fff"/>
<circle cx="7.1" cy="167.1" r=".53" fill="#c7a75a"/>
<circle cx="7.1" cy="167.1" r=".27" fill="#fff"/>
<circle cx="170.7" cy="167.1" r=".53" fill="#c7a75a"/>
<circle cx="170.7" cy="167.1" r=".27" fill="#fff"/>
<circle cx="35.6" cy="21.3" r=".53" fill="#c7a75a"/>
<circle cx="35.6" cy="21.3" r=".27" fill="#fff"/>
<circle cx="35.6" cy="28.4" r=".53" fill="#c7a75a"/>
<circle cx="35.6" cy="28.4" r=".27" fill="#fff"/>
<circle cx="35.6" cy="35.6" r=".53" fill="#c7a75a"/>
<circle cx="35.6" cy="35.6" r=".27" fill="#fff"/>
<circle cx="35.6" cy="42.7" r=".53" fill="#c7a75a"/>
<circle cx="35.6" cy="42.7" r=".27" fill="#fff"/>
<circle cx="35.6" cy="49.8" r=".53" fill="#c7a75a"/>
<circle cx="35.6" cy="49.8" r=".27" fill="#fff"/>
<circle cx="35.6" cy="56.9" r=".53" fill="#c7a75a"/>
<circle cx="35.6" cy="56.9" r=".27" fill="#fff"/>
<circle cx="35.6" cy="64" r=".53" fill="#c7a75a"/>
<circle cx="35.6" cy="64" r=".27" fill="#fff"/>
<circle cx="35.6" cy="78.2" r=".53" fill="#c7a75a"/>
<circle cx="35.6" cy="78.2" r=".27" fill="#fff"/>
<circle cx="35.6" cy="99.6" r=".53" fill="#c7a75a"/>
<circle cx="35.6" cy="99.6" r=".27" fill="#fff"/>
<circle cx="35.6" cy="106.7" r=".53" fill="#c7a75a"/>
<circle cx="35.6" cy="106.7" r=".27" fill="#fff"/>
<circle cx="35.6" cy="113.8" r=".53" fill="#c7a75a"/>
<circle cx="35.6" cy="113.8" r=".27" fill="#fff"/>
<circle cx="35.6" cy="120.9" r=".53" fill="#c7a75a"/>
<circle cx="35.6" cy="120.9" r=".27" fill="#fff"/>
<circle cx="35.6" cy="128" r=".53" fill="#c7a75a"/>
<circle cx="35.6" cy="128" r=".27" fill="#fff"/>
<circle cx="35.6" cy="135.1" r=".53" fill="#c7a75a"/>
<circle cx="35.6" cy="135.1" r=".27" fill="#fff"/>
<circle cx="35.6" cy="142.2" r=".53" fill="#c7a75a"/>
<circle cx="35.6" cy="142.2" r=".27" fill="#fff"/>
<circle cx="35.6" cy="149.4" r=".53" fill="#c7a75a"/>
<circle cx="35.6" cy="149.4" r=".27" fill="#fff"/>
<circle cx="35.6" cy="156.5" r=".53" fill="#c7a75a"/>
<circle cx="35.6" cy="156.5" r=".27" fill="#fff"/>
<circle cx="44.4" cy="46.2" r=".53" fill="#c7a75a"/>
<circle cx="44.5" cy="46.2" r=".27" fill="#fff"/>
<circle cx="44.5" cy="106.7" r=".53" fill="#c7a75a"/>
<circle cx="44.5" cy="106.7" r=".27" fill="#fff"/>
<circle cx="44.4" cy="131.6" r=".53" fill="#c7a75a"/>
<circle cx="44.5" cy="131.6" r=".27" fill="#fff"/>
<circle cx="53.3" cy="46.2" r=".53" fill="#c7a75a"/>
<circle cx="53.3" cy="46.2" r=".27" fill="#fff"/>
<circle cx="53.3" cy="131.6" r=".53" fill="#c7a75a"/>
<circle cx="53.3" cy="131.6" r=".27" fill="#fff"/>
<circle cx="62.2" cy="46.2" r=".53" fill="#c7a75a"/>
<circle cx="62.2" cy="46.2" r=".27" fill="#fff"/>
<circle cx="62.2" cy="106.7" r=".53" fill="#c7a75a"/>
<circle cx="62.2" cy="106.7" r=".27" fill="#fff"/>
<circle cx="62.2" cy="131.6" r=".53" fill="#c7a75a"/>
<circle cx="62.2" cy="131.6" r=".27" fill="#fff"/>
<circle cx="71.1" cy="46.2" r=".53" fill="#c7a75a"/>
<circle cx="71.1" cy="46.2" r=".27" fill="#fff"/>
<circle cx="71.1" cy="106.7" r=".53" fill="#c7a75a"/>
<circle cx="71.1" cy="106.7" r=".27" fill="#fff"/>
<circle cx="71.1" cy="131.6" r=".53" fill="#c7a75a"/>
<circle cx="71.1" cy="131.6" r=".27" fill="#fff"/>
<circle cx="80" cy="46.2" r=".53" fill="#c7a75a"/>
<circle cx="80" cy="46.2" r=".27" fill="#fff"/>
<circle cx="80" cy="106.7" r=".53" fill="#c7a75a"/>
<circle cx="80" cy="106.7" r=".27" fill="#fff"/>
<circle cx="80" cy="131.6" r=".53" fill="#c7a75a"/>
<circle cx="80" cy="131.6" r=".27" fill="#fff"/>
<circle cx="88.9" cy="46.2" r=".53" fill="#c7a75a"/>
<circle cx="88.9" cy="46.2" r=".27" fill="#fff"/>
<circle cx="88.9" cy="106.7" r=".53" fill="#c7a75a"/>
<circle cx="88.9" cy="106.7" r=".27" fill="#fff"/>
<circle cx="88.9" cy="131.6" r=".53" fill="#c7a75a"/>
<circle cx="88.9" cy="131.6" r=".27" fill="#fff"/>
<circle cx="97.8" cy="46.2" r=".53" fill="#c7a75a"/>
<circle cx="97.8" cy="46.2" r=".27" fill="#fff"/>
<circle cx="97.8" cy="106.7" r=".53" fill="#c7a75a"/>
<circle cx="97.8" cy="106.7" r=".27" fill="#fff"/>
<circle cx="97.8" cy="131.6" r=".53" fill="#c7a75a"/>
<circle cx="97.8" cy="131.6" r=".27" fill="#fff"/>
<circle cx="106.7" cy="106.7" r=".53" fill="#c7a75a"/>
<circle cx="106.7" cy="106.7" r=".27" fill="#fff"/>
<circle cx="106.7" cy="131.6" r=".53" fill="#c7a75a"/>
<circle cx="106.7" cy="131.6" r=".27" fill="#fff"/>
<circle cx="115.6" cy="106.7" r=".53" fill="#c7a75a"/>
<circle cx="115.6" cy="106.7" r=".27" fill="#fff"/>
<circle cx="124.5" cy="46.2" r=".53" fill="#c7a75a"/>
<circle cx="124.5" cy="46.2" r=".27" fill="#fff"/>
<circle cx="124.5" cy="106.7" r=".53" fill="#c7a75a"/>
<circle cx="124.5" cy="106.7" r=".27" fill="#fff"/>
<circle cx="124.5" cy="131.6" r=".53" fill="#c7a75a"/>
<circle cx="124.5" cy="131.6" r=".27" fill="#fff"/>
<circle cx="133.3" cy="46.2" r=".53" fill="#c7a75a"/>
<circle cx="133.4" cy="46.2" r=".27" fill="#fff"/>
<circle cx="133.4" cy="106.7" r=".53" fill="#c7a75a"/>
<circle cx="133.4" cy="106.7" r=".27" fill="#fff"/>
<circle cx="133.3" cy="131.6" r=".53" fill="#c7a75a"/>
<circle cx="133.4" cy="131.6" r=".27" fill="#fff"/>
<circle cx="142.2" cy="46.2" r=".53" fill="#c7a75a"/>
<circle cx="142.2" cy="46.2" r=".27" fill="#fff"/>
<circle cx="142.2" cy="106.7" r=".53" fill="#c7a75a"/>
<circle cx="142.2" cy="106.7" r=".27" fill="#fff"/>
<circle cx="142.2" cy="131.6" r=".53" fill="#c7a75a"/>
<circle cx="142.2" cy="131.6" r=".27" fill="#fff"/>
<circle cx="151.1" cy="46.2" r=".53" fill="#c7a75a"/>
<circle cx="151.1" cy="46.2" r=".27" fill="#fff"/>
<circle cx="151.1" cy="106.7" r=".53" fill="#c7a75a"/>
<circle cx="151.1" cy="106.7" r=".27" fill="#fff"/>
<circle cx="151.1" cy="131.6" r=".53" fill="#c7a75a"/>
<circle cx="151.1" cy="131.6" r=".27" fill="#fff"/>
<circle cx="160" cy="106.7" r=".53" fill="#c7a75a"/>
<circle cx="160" cy="106.7" r=".27" fill="#fff"/>
<circle cx="160" cy="131.6" r=".53" fill="#c7a75a"/>
<circle cx="160" cy="131.6" r=".27" fill="#fff"/>
<circle cx="52.8" cy="81.8" r=".53" fill="#c7a75a"/>
<circle cx="52.8" cy="81.8" r=".27" fill="#fff"/>
<circle cx="52.8" cy="86.9" r=".53" fill="#c7a75a"/>
<circle cx="52.8" cy="86.9" r=".27" fill="#fff"/>
<circle cx="52.8" cy="90.9" r=".53" fill="#c7a75a"/>
<circle cx="52.8" cy="90.9" r=".27" fill="#fff"/>
<circle cx="52.8" cy="96" r=".53" fill="#c7a75a"/>
<circle cx="52.8" cy="96" r=".27" fill="#fff"/>
<g fill="none" stroke="#8b9d98" stroke-width=".21">
<path d="M112.7 18l-6 6.9M118.1 22.1l-6.1 7M80.9 51.6l8 8.9M108.3 42l-6.1 6.9M117.3 40.9l6.1 5.1M152.9 48.9l10.7 .9M118.4 73.1l6.1 6.9M146.9 66l6 6.9M155.6 67.6l8 8.9M112.7 106.9l-6 6.9M118.1 111l-6.1 7M129.1 114l6 6.9"/>
<path d="M108.3 130.9l-6.1 6.9M126.2 137.8l-14.2 .9M135.1 128.9l-17.8 .9M151.1 120.9l10.7 9.8M163.6 120.9v13.3"/>
</g>
<g fill="#fff" stroke="#444" stroke-width=".18">
<circle cx="14.2" cy="14.2" r="2.84"/>
<circle cx="14.2" cy="163.6" r="2.84"/>
<circle cx="163.6" cy="14.2" r="2.84"/>
<circle cx="163.6" cy="163.6" r="2.84"/>
</g>
<g font-size="3.2" fill="#182c25">
<text x="86.3" y="8.9">Y−</text>
<text x="140.5" y="39.1">X RF + 12 V</text>
<text x="9.8" y="83.6">X−</text>
<text x="162.7" y="83.6">X+</text>
<text x="142.7" y="110.2">Y RF only</text>
<text x="86.3" y="172.5">Y+</text>
</g>
<g font-size="2.2" fill="#182c25">
<text x="98.4" y="18.8">D101</text>
<text x="109.7" y="18.8">D102</text>
<text x="115.1" y="23">U101</text>
<text x="39.8" y="26">C101</text>
<text x="54" y="26">C102</text>
<text x="59.3" y="29.3">C103</text>
<text x="68.2" y="27.6">C104</text>
<text x="68.4" y="24.2">L102</text>
<text x="86.2" y="24.2">L103</text>
<text x="118" y="26">C108</text>
<text x="132.2" y="26">R104</text>
<text x="148.2" y="26">C109</text>
<text x="47" y="31.3">L101</text>
<text x="77.1" y="31.3">C105</text>
<text x="94.9" y="31.3">C107</text>
<text x="125.1" y="31.3">R103</text>
<text x="139.3" y="31.3">R105</text>
<text x="86" y="41.6">C106</text>
<text x="105.4" y="42.8">C114</text>
<text x="120.7" y="46.9">L105</text>
<text x="78.1" y="52.5">T101</text>
<text x="150.3" y="49.8">J102</text>
<text x="109.1" y="55.8">R108</text>
<text x="152.8" y="64">L104</text>
<text x="143.9" y="66.9">D103</text>
<text x="152.6" y="68.5">D104</text>
<text x="105.6" y="72.2">R106</text>
<text x="115.5" y="74">U102</text>
<text x="125.3" y="74.7">C111</text>
<text x="46" y="78.3">R202</text>
<text x="57.6" y="80.9">T201</text>
<text x="81.5" y="80.7">R102</text>
<text x="90.5" y="80.7">R101</text>
<text x="141.5" y="80.9">C110</text>
<text x="111.8" y="88">C112</text>
<text x="105.6" y="91.4">R107</text>
<text x="130.5" y="93.2">C113</text>
<text x="46" y="99.5">R201</text>
<text x="98.4" y="107.7">D201</text>
<text x="109.7" y="107.7">D202</text>
<text x="68.4" y="113.1">L202</text>
<text x="86.2" y="113.1">L203</text>
<text x="115.1" y="111.9">U201</text>
<text x="54" y="114.9">C202</text>
<text x="118" y="114.9">C208</text>
<text x="126.2" y="114.9">R204</text>
<text x="47" y="120.2">L201</text>
<text x="77.1" y="120.2">C205</text>
<text x="94.9" y="120.2">C207</text>
<text x="125.1" y="120.2">R203</text>
<text x="139.3" y="120.2">R205</text>
<text x="39.8" y="126.9">C201</text>
<text x="68.2" y="130.5">C204</text>
<text x="86" y="130.5">C206</text>
<text x="105.4" y="131.7">C214</text>
<text x="132.4" y="129.8">L205</text>
<text x="158.9" y="131.6">C209</text>
<text x="59.3" y="132.3">C203</text>
<text x="161" y="135.1">J202</text>
<text x="123.3" y="138.7">R208</text>
<text x="131.3" y="139.8">C211</text>
<text x="99.5" y="149.4">R206</text>
<text x="111.8" y="145.1">C212</text>
<text x="121.5" y="145.1">U202</text>
<text x="141.5" y="152">C210</text>
<text x="105.6" y="162.5">R207</text>
<text x="130.5" y="164.3">C213</text>
</g>
<g font-size="1.2" fill="#482f00">
<text x="100.9" y="27.4">1</text>
<text x="106.3" y="27.4">1</text>
<text x="108.9" y="32.4">1</text>
<text x="84" y="65.4">1</text>
<text x="148.5" y="73.3">1</text>
<text x="120.2" y="78.7">1</text>
<text x="163.2" y="80.9">1</text>
<text x="55.5" y="84.8">1</text>
<text x="100.9" y="116.3">1</text>
<text x="106.3" y="116.3">1</text>
<text x="108.9" y="121.3">1</text>
<text x="120.2" y="149.8">1</text>
</g>
</svg>
